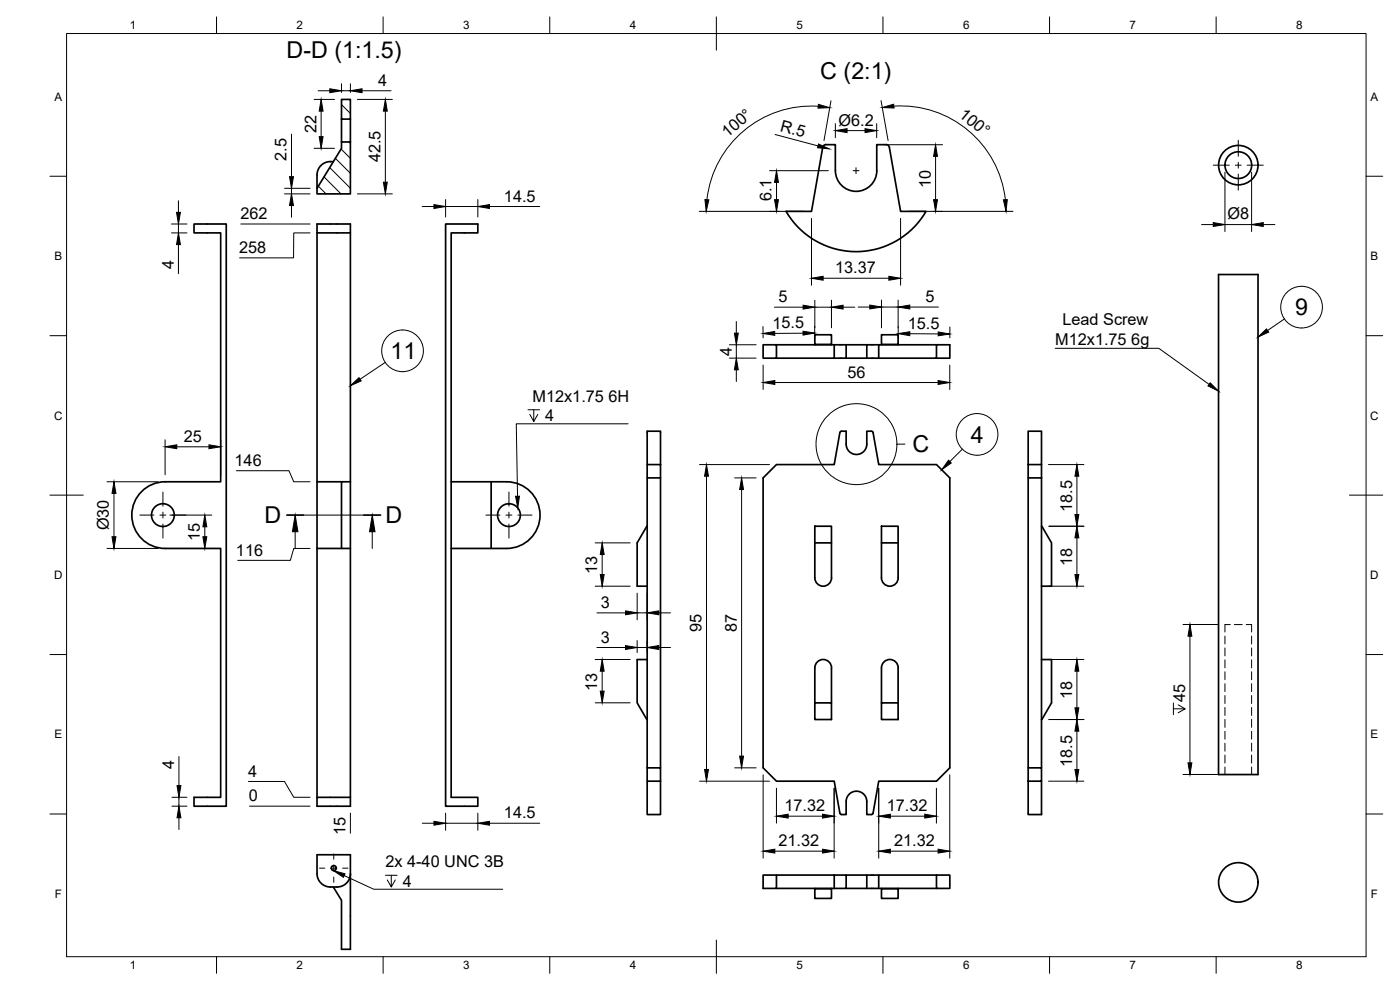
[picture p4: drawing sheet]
<svg xmlns="http://www.w3.org/2000/svg" width="420mm" height="297mm" viewBox="0 0 420 297" stroke-linecap="round" stroke-linejoin="round" font-family="sans-serif">
<!-- layer: Visible -->
<g fill="none" stroke="#000" stroke-width=".51">
<path d="M102.5 29.8h2.7v5.9h-2.7zM102.5 35.7v6.9M105.2 35.7v6.9M99.1 48.5h.9M99.2 48.5a4 4 0 0 0-4.1 4v4M102.5 42.6h2.7v15.6h-10.1v-1.7l7.4-12zM250.7 51.2a6.2 6.2 0 0 0 6.2 6.2 6.2 6.2 0 0 0 6.2-6.2M266.9 44.2l3.4 19.2h7.6a24.3 24.3 0 0 1-42 0h7.6l3.4-19.2a1.03 1.03 0 0 1 1-.8h2.8v7.8M266.9 44.2a1.01 1.01 0 0 0-1-.8h-2.8v7.8M95.1 69.9h10.1M365.7 82.4h11.8v150h-11.8zM229 103.4h4v4.1h-4z"/>
<path d="M233 103.4h17.4M244.5 103.3v.1M249.5 103.3v-2.9h-5v2.9l5 .1M253.9 103.4h-3.5v4.1h-17.4M260.1 103.4h-6.2v4.1h-3.5M263.7 103.4h-3.6v4.1h-6.2M263.7 107.5h17.4v-4.1h4v4.1h-4M264.5 103.3v.1M269.5 103.3v-2.9h-5v2.9l5 .1M281.1 103.4h-17.4v4.1h-3.6M194.2 139.4h4v4h-4zM194.2 139.4v-10h4v10"/>
<path d="M252.1 129.8l-1.7 9.6h-17.4l-4 4v87l4 4h17.4l1.7 9.6M252.1 129.8l.5-.4h1.3v3.9a3.1 3.1 0 0 0 3.1 3.1 3.1 3.1 0 0 0 3.1-3.1v-3.9h1.7l.2 .4 1.7 9.6h17.4l4 4v87l-4 4h-17.4l-1.7 9.6-.2 .3-1.7 .1v-3.9a3.1 3.1 0 0 0-3.1-3.1 3.1 3.1 0 0 0-3.1 3.1v3.9h-1.4l-.4-.4M308.6 129.4h4v10h-4zM308.6 139.4v4h4M312.6 139.4v91M49.6 144.6h16.6v-74.7h-8v-2.7h9.7v174.7h-9.7v-2.7h8v-74.6h-16.6M49.6 144.6a10 10 0 0 0-10 10 10 10 0 0 0 10 10M95.1 144.6v-77.4h10.1v77.4h-2.7v20h2.7M102.5 144.6h-7.4v20h7.4M105.2 144.6v97.3h-10.1v-2.7h10.1M135.4 144.6v-74.7h8v-2.7h-9.7v174.7h9.7v-2.7h-8v-94.6h12M194.2 157.9l-3 5v13h3"/>
<path d="M194.2 143.4v91M198.2 143.4v87M244.5 157.9h5v5h-5zM264.5 157.9h5v5h-5zM308.6 143.4v87M312.6 157.9l3 5v13h-3M95.1 164.6v74.6M135.4 164.6h12a16.3 16.3 0 0 0 9.4-1.2 10 10 0 0 0 5-11.3 10 10 0 0 0-9.7-7.5h-4.7v20M244.5 162.9v10.5a2.51 2.51 0 0 0 2.5 2.5 2.51 2.51 0 0 0 2.6-2.5l-.1-10.5M264.5 162.9v10.5a2.51 2.51 0 0 0 2.5 2.5 2.51 2.51 0 0 0 2.6-2.5M269.5 162.9v10.5M194.2 197.9h-3v13l3 5"/>
<path d="M312.6 197.9h3v13l-3 5M244.5 210.9h5v5h-5zM244.5 210.9v-10.5a2.51 2.51 0 0 1 2.5-2.5 2.51 2.51 0 0 1 2.6 2.5l-.1 10.5M264.5 210.9h5v5h-5zM269.5 200.4v10.5M269.6 200.4a2.51 2.51 0 0 0-2.6-2.5 2.51 2.51 0 0 0-2.5 2.5v10.5M194.2 234.4h4v10h-4zM194.2 230.4h4v4M308.6 230.4h4v4h-4zM308.6 234.4v10h4v-10M99.2 266.1a4 4 0 0 1-4.1-4v-5.6h10.1v28.3h-2.7v-14.7l-2.5-4M105.2 262.1a4 4 0 0 1-4 4h-2.1"/>
<path d="M233 262.6h-4v4h4v-4h17.4M233 266.6h17.4M244.5 266.6l5 .1v2.9h-5v-2.9M249.5 266.6v.1M250.4 262.6h3.5v4h-3.5zM253.9 262.6h6.2M263.7 262.6h-3.6v4h-6.2M263.7 266.6h17.4M264.5 266.6l5 .1v2.9h-5v-2.9M269.5 266.6v.1M281.1 262.6h4v4h-4zM281.1 262.6h-17.4v4h-3.6"/>
<circle cx="371.6" cy="49.5" r="5.9"/>
<circle cx="371.6" cy="49.5" r="4"/>
<circle cx="48.9" cy="154.6" r="3.4"/>
<circle cx="152.7" cy="154.6" r="3.4"/>
<circle cx="100.2" cy="260.5" r=".75"/>
<circle cx="371.6" cy="264.7" r="5.9"/>
</g>
<!-- layer: Hidden -->
<g fill="none" stroke="#000" stroke-width=".3">
<path d="M367.6 190.8v2.4M367.6 194.4v2.4M367.6 198v2.4M369.2 187.4h-1.6v2.2M370.4 187.4h2.4M374 187.4h1.6v2.2M375.6 190.8v2.4M375.6 194.4v2.4M375.6 198v2.4M367.6 201.6v2.3M367.6 205.1v2.4M367.6 208.7v2.4"/>
<path d="M367.6 212.3v2.4M367.6 215.8v2.4M367.6 219.4v2.4M375.6 201.6v2.3M375.6 205.1v2.4M375.6 208.7v2.4M375.6 212.3v2.4M375.6 215.8v2.4M375.6 219.4v2.4M367.6 223v2.4M367.6 226.6v2.3M367.6 230.1v2.3"/>
<path d="M375.6 223v2.4M375.6 226.6v2.3M375.6 230.1v2.3"/>
</g>
<!-- layer: BORDER -->
<g fill="none" stroke="#000" stroke-width=".3">
<path d="M20 10.1h390v276.9h-390zM65 5.1v5M115 5.1v5M165 5.1v5M215 5.1v10M265 5.1v5M315 5.1v5M365 5.1v5M15 52.9h5M410 52.9h5M15 100.7h5M410 100.7h5"/>
<path d="M15 148.6h10M405 148.6h10M15 196.4h5M410 196.4h5M15 244.2h5M410 244.2h5M65 287v5M115 287v5M165 287v5M215 282.1v9.9M265 287v5M315 287v5"/>
<path d="M365 287v5"/>
</g>
<!-- layer: Detail Boundary -->
<g fill="none" stroke="#000" stroke-width=".3">
<path d="M271.6 133.3h-2.4"/>
<circle cx="257" cy="133.3" r="12.1"/>
</g>
<!-- layer: FD_Dimensions -->
<g fill="none" stroke="#000" stroke-width=".3">
<path d="M94.3 29.8h6.1M95.5 27.2h3.5M96.4 33.3v7.7M102.5 25.1v2.6M102.5 27.2h2.7M105.2 25.1v2.6M107.3 29.8h10.5M108.6 27.2h8.8M115.7 33.3v21.4M245.6 31.9a31.6 31.6 0 0 0-33.4 28M249.4 30.2l-2.1 12M250.7 37.1v4.2"/>
<path d="M254.2 39.2h5.4M263.1 37.1v4.2M264.4 30.2l2.1 12M268.3 31.8a31.6 31.6 0 0 1 33.4 28.1M85.4 58.2h7.6M85.4 56.5h7.6M87.5 40.2v12.8M87.5 56.5v1.7M94.3 44.5h6.1M107.3 58.2h10.5M133.7 59.9v5.2M143.4 59.9v5.2"/>
<path d="M230.9 51.2h17.7M232.6 40.4l12.9 3.4M233 54.7v5.2M265.2 43.4h17.7M280.8 46.9v13M367.6 51.7v17.8M375.6 51.7v17.8M51.5 67.2h4.6M51.5 69.9h4.6M53.6 60.2v3.5M53.6 67.2v2.7M53.6 73.4v8.7"/>
<path d="M72.3 67.2h20.7M87.5 61.7v3.5M93 69.9h-4.8l-.1 7.5h-16.2M126.7 62h3.5M133.7 62h9.7M146.9 62h15.1M209.8 63.4h31.6M243.5 65.5v20.1M270.3 65.5v20.1M272.4 63.4h31.6M360.6 67.4h3.5M367.6 67.4h8"/>
<path d="M379.1 67.4h3.5M221 96.5v3.5M229 98v3.4M232.4 92.2h8.6M241 100h-8.5M244.5 97.8v3.4M244.5 90.1v8.2M244.5 92.2h5M247 83.5h19.8M249.5 90.1v8.2M253 92.2h3.5M257.5 92.1h3.5"/>
<path d="M264.5 92.1h5M264.5 90v8.3M269.5 90v8.3M269.6 98l-.1 3.2M273 92.1h8.6M285.1 98.1v3.3M218.9 103.4h8M218.9 107.4h8M221 103.4v4M221 111v3.5M229 109.5v7.4M232.5 114.8h49"/>
<path d="M273 100.1l8.6 .1M285 109.5v7.4M49.6 132v10.5M53.1 134.1h9.6M66.2 132v10.5M209.9 139.4h21M314.7 139.4h10.6M32.1 144.6h15.4M34.2 148v13M51 154.5h12.6M61.5 158.1v2.9M70.9 141.2h15.8l1.5 3.4h4.8"/>
<path d="M212 142.9v88M220.5 143.4h6.4M222.6 146.9v80M314.8 157.9h10.5M323.2 142.9v11.5M32.1 164.6h15.4M93 164.6h-4.8l-1.1 3.5h-15.7M178.6 162.9h10.5M178.6 175.9h10.5M180.7 166.4v6M191.2 178v8M194.2 178v8"/>
<path d="M314.7 175.9h10.6M323.2 161.4v11M178.6 197.9h10.5M179.1 183.9h8.6M179.1 194.3h8.6M191.2 192.2v3.6M191.2 183.9h3M191.2 194.3h3M194.2 192.2v3.6M197.7 183.9h3.5M197.7 194.3h3.5M314.7 197.9h10.6"/>
<path d="M355 187.4h10.5M357.1 190.9v38M178.6 210.9h10.5M180.7 201.4v6M314.8 215.9h10.5M323.2 201.4v11M323.2 219.4v11.5M352.1 212.7h3.6l-2.1 1.2M352.1 210.9v3.5M353.6 211.5l2.1 1.2M51.6 239.2h4.5M53.7 227v8.7"/>
<path d="M53.7 239.2v2.7M74.5 234.5h10.9l2.8 4.7h4.8M209.9 234.4h21M220.5 230.4h6.4M229 232.5v25M233 236.5v10.5M250.3 236.5v21M263.7 236.5v21M281 236.5v10.5M285 232.5v25M314.7 234.4h10.6M355 232.4h10.5"/>
<path d="M51.6 241.9h4.5M53.7 245.4v3.5M74.9 241.9h18.1M105.2 244v6M126.7 247h3.5M133.7 244v5.1M133.7 247h9.7M143.4 244v5.1M146.9 247h15.1M232.5 255.4h14.3M236.5 244.9h10.3M267.2 255.4h14.3"/>
<path d="M267.2 244.9h10.3"/>
</g>
<g fill="#000" stroke="#000" stroke-width=".3">
<path d="M96.4 29.8l.6 3.5h-1.2zM99 26.6l3.5 .6-3.5 .6zM105.2 27.2l3.4-.6v1.2zM115.7 29.8l.5 3.5h-1.1zM245.6 31.3l3.4 1-3.5 .2zM250.7 39.2l3.5-.6v1.2zM259.6 38.6l3.5 .6-3.5 .6zM264.8 32.3l3.4-1 .1 1.1zM86.9 53h1.2l-.6 3.5zM95.8 41h1.2l-.6 3.5zM115.1 54.7h1.1l-.5 3.5zM211.6 59.9l1.1 .1-.8 3.4z"/>
<path d="M233 51.2l.6 3.5h-1.1zM232.5 59.9h1.1l-.6 3.5zM245.6 43.2l3.3 1.5-3.6-.4zM280.8 43.4l.5 3.5h-1.1zM280.2 59.9h1.1l-.5 3.5zM301.1 60l1.2-.1-.4 3.5zM53 63.7h1.1l-.5 3.5zM53.6 69.9l.5 3.5h-1.1zM87.5 58.2l.6 3.5h-1.2zM130.2 61.4l3.5 .6-3.5 .6zM143.4 62l3.5-.6v1.2zM364.1 66.8l3.5 .6-3.5 .6z"/>
<path d="M375.6 67.4l3.5-.6v1.2zM220.4 100h1.2l-.6 3.4zM229 100.1l3.5-.7v1.2zM241 99.4l3.5 .5-3.5 .6zM241 91.6l3.5 .6-3.5 .5zM243.5 83.5l3.5-.6v1.2zM249.5 92.2l3.5-.6v1.1zM261 91.5l3.5 .6-3.5 .6zM266.8 82.9l3.5 .6-3.5 .6zM269.5 92.1l3.5-.6v1.2zM269.6 100.1l3.4-.6v1.2zM281.6 99.6l3.5 .6-3.5 .6z"/>
<path d="M221 107.4l.6 3.6h-1.2zM229 114.8l3.5-.6v1.1zM281.5 114.2l3.5 .6-3.5 .5zM49.6 134.1l3.5-.6v1.1zM62.7 133.5l3.5 .6-3.5 .5zM34.2 144.6l.6 3.4h-1.2zM61.5 154.5l.6 3.6h-1.2zM212 139.4l.6 3.5h-1.1zM222.6 143.4l.5 3.5h-1.1zM322.6 154.4h1.2l-.6 3.5zM323.2 139.4l.6 3.5h-1.2zM33.6 161h1.2l-.6 3.6z"/>
<path d="M60.9 161h1.2l-.6 3.6zM180.7 162.9l.6 3.5h-1.2zM180.1 172.4h1.2l-.6 3.5zM323.2 157.9l.6 3.5h-1.2zM322.6 172.4h1.2l-.6 3.5zM187.7 183.3l3.5 .6-3.5 .6zM187.7 193.7l3.5 .6-3.5 .6zM194.2 183.9l3.5-.6v1.2zM194.2 194.3l3.5-.6v1.2zM357.1 187.4l.6 3.5h-1.2zM180.7 197.9l.6 3.5h-1.2zM180.1 207.4h1.2l-.6 3.5z"/>
<path d="M323.2 197.9l.6 3.5h-1.2zM322.6 212.4h1.2l-.6 3.5zM323.2 215.9l.6 3.5h-1.2zM53.1 235.7h1.2l-.6 3.5zM211.5 230.9h1.1l-.6 3.5zM222 226.9h1.1l-.5 3.5zM322.6 230.9h1.2l-.6 3.5zM356.5 228.9h1.2l-.6 3.5zM53.7 241.9l.6 3.5h-1.2zM130.2 246.4l3.5 .6-3.5 .6zM143.4 247l3.5-.6v1.2zM229 255.4l3.5-.6v1.2z"/>
<path d="M233 244.9l3.5-.6v1.2zM246.8 254.8l3.5 .6-3.5 .6zM246.8 244.3l3.5 .6-3.5 .6zM263.7 244.9l3.5-.6v1.2zM263.7 255.4l3.5-.6v1.2zM277.5 244.3l3.5 .6-3.5 .6zM281.5 254.8l3.5 .6-3.5 .6z"/>
</g>
<!-- layer: Hole Notes -->
<path d="M363.2 114.9l2.5 2.5-3.2-1.6zM154.7 148.9h1.2l-.5 3.5zM100.1 261.2l3.4 1-.4 1z" fill="#000" stroke="#000" stroke-width=".3"/>
<path d="M316.7 104.5h31.1l15.1 10.8M158.5 122.9h3.4M160.2 122.9v3.6l-1.2-2.2M161.4 124.3l-1.2 2.2M188.5 127.2h-33.6l.4 21.7M103.3 262.7l8.9 4.1h38.7M115.7 262.6h3.5M117.4 262.6v3.5l-1.2-2.1M118.6 264l-1.2 2.1" fill="none" stroke="#000" stroke-width=".3"/>
<!-- layer: Hatching -->
<path d="M102.5 31.4l2.7 2.6M95.5 55.9l2.4 2.3M97.2 53.1l5.1 5.1M99 50.3l6.2 6.2M100.6 47.5l4.6 4.5M102.4 44.7l2.8 2.8M104.7 42.6l.5 .4" fill="none" stroke="#000" stroke-width=".3"/>
<!-- layer: Section Lines -->
<path d="M86.1 154.5h5M109.2 154.5h5" fill="none" stroke="#000" stroke-width=".51"/>
<path d="M88.6 159.5v5.1M91.1 154.5h18.1M111.7 159.5v5.1" fill="none" stroke="#000" stroke-width=".3"/>
<path d="M88.6 154.5l.8 5h-1.6zM111.7 154.5l.8 5h-1.6z" fill="#000" stroke="#000" stroke-width=".3"/>
<!-- layer: Balloons -->
<g fill="none" stroke="#000" stroke-width=".3">
<circle cx="390.6" cy="92.2" r="6.3"/>
<circle cx="120.8" cy="105.3" r="6.3"/>
<circle cx="293.2" cy="130.3" r="6.3"/>
</g>
<!-- layer: 0 -->
<path d="M377.5 101.1l2.6-2.4 .6 .9zM105.2 115.7l2.5-2.4 .7 1zM284.7 138.1l.8 .8-2.9 2.1z" fill="#000" stroke="#000" stroke-width=".3"/>
<path d="M385.5 95.7l-5.1 3.5M115.6 108.7l-7.5 5.1M288.8 134.8l-3.7 3.7" fill="none" stroke="#000" stroke-width=".3"/>
<!-- layer: Smart Centers -->
<g fill="none" stroke="#000" stroke-width=".3">
<path d="M256 51.2h1.8M256.9 50.3v1.8M364.1 49.6h4.8M370.7 49.6h1.8M371.6 42.1v4.8M371.6 48.7v1.7M371.6 52.2v4.9M374.3 49.6h4.8M42 154.5h4.2M48 154.5h1.8M48.9 147.6v4.3M48.9 153.7v1.7"/>
<path d="M48.9 157.2v4.3M51.6 154.5h4.2M145.8 154.5h4.3M151.8 154.5h1.8M152.7 147.6v4.3M152.7 153.7v1.7M152.7 157.2v4.3M155.4 154.5h4.3M100.2 256.2v1.6M100.2 259.6v1.8M95.9 260.5h1.6M99.3 260.5h1.7"/>
<path d="M100.2 263.2v1.5M102.8 260.5h1.6"/>
</g>
<g font-size="7">
<text x="86" y="17.4">D-D (1:1.5)</text>
<text x="246.2" y="23.7">C (2:1)</text>
<text x="388.7" y="94.6">9</text>
<text x="117.2" y="107.8">11</text>
<text x="273.8" y="135.7">C</text>
<text x="291.4" y="132.8">4</text>
<text x="79.4" y="157">D</text>
<text x="115.7" y="157">D</text>
</g>
<g font-size="4.9">
<text x="113.5" y="25.8">4</text>
<text x="287.6" y="34.7" transform="rotate(40 287.6 34.7)">100°</text>
<text x="95" y="39.8" transform="rotate(-90 95 39.8)">22</text>
<text x="218.3" y="41.4" transform="rotate(-40 218.3 41.4)">100°</text>
<text x="234" y="39.2" transform="rotate(15 234 39.2)">R.5</text>
<text x="251.6" y="37.7">Ø6.2</text>
<text x="86" y="48.2" transform="rotate(-90 86 48.2)">2.5</text>
<text x="114.2" y="48.7" transform="rotate(-90 114.2 48.7)">42.5</text>
<text x="279.3" y="56.3" transform="rotate(-90 279.3 56.3)">10</text>
<text x="72.1" y="65.8">262</text>
<text x="151.3" y="60.5">14.5</text>
<text x="231.6" y="60.4" transform="rotate(-90 231.6 60.4)">6.1</text>
<text x="368.4" y="65.8">Ø8</text>
<text x="71.8" y="75.9">258</text>
<text x="52.2" y="80.8" transform="rotate(-90 52.2 80.8)">4</text>
<text x="250.6" y="82">13.37</text>
<text x="233.6" y="90.7">5</text>
<text x="277.7" y="90.7">5</text>
<text x="231.8" y="98.6">15.5</text>
<text x="272.4" y="98.7" transform="rotate(1 272.4 98.7)">15.5</text>
<text x="318.8" y="97.6">Lead Screw</text>
<text x="219.6" y="106.7" transform="rotate(-90 219.6 106.7)">4</text>
<text x="316.7" y="103.5">M12x1.75</text>
<text x="339.5" y="103.5">6g</text>
<text x="254.3" y="113.3">56</text>
<text x="159.8" y="120.6">M12x1.75</text>
<text x="182.6" y="120.6">6H</text>
<text x="163.6" y="126.5">4</text>
<text x="55.2" y="132.6">25</text>
<text x="70.4" y="139.8">146</text>
<text x="321.7" y="153.6" transform="rotate(-90 321.7 153.6)">18.5</text>
<text x="32.7" y="159.2" transform="rotate(-90 32.7 159.2)">Ø30</text>
<text x="60" y="162.4" transform="rotate(-90 60 162.4)">15</text>
<text x="70.8" y="166.7">116</text>
<text x="179.3" y="172.3" transform="rotate(-90 179.3 172.3)">13</text>
<text x="321.7" y="169.8" transform="rotate(-90 321.7 169.8)">18</text>
<text x="180.3" y="182.4">3</text>
<text x="210.6" y="189.6" transform="rotate(-90 210.6 189.6)">95</text>
<text x="221.1" y="189.6" transform="rotate(-90 221.1 189.6)">87</text>
<text x="180.3" y="192.8">3</text>
<text x="179.3" y="207.2" transform="rotate(-90 179.3 207.2)">13</text>
<text x="321.7" y="209.7" transform="rotate(-90 321.7 209.7)">18</text>
<text x="355.7" y="210.6" transform="rotate(-90 355.7 210.6)">45</text>
<text x="52.3" y="230.9" transform="rotate(-90 52.3 230.9)">4</text>
<text x="74.5" y="233.1">4</text>
<text x="321.7" y="230" transform="rotate(-90 321.7 230)">18.5</text>
<text x="74.7" y="240.4">0</text>
<text x="151.3" y="245.5">14.5</text>
<text x="235.4" y="243.4">17.32</text>
<text x="266.1" y="243.4">17.32</text>
<text x="103.7" y="250.5" transform="rotate(-90 103.7 250.5)">15</text>
<text x="233.6" y="253.9">21.32</text>
<text x="268.3" y="253.9">21.32</text>
<text x="115.7" y="260.3">2x 4-40 UNC 3B</text>
<text x="120.9" y="266.1">4</text>
</g>
<g font-size="3.5">
<text x="39" y="8.8">1</text>
<text x="89" y="8.8">2</text>
<text x="139" y="8.8">3</text>
<text x="189" y="8.8">4</text>
<text x="239" y="8.8">5</text>
<text x="289" y="8.8">6</text>
<text x="339" y="8.8">7</text>
<text x="389" y="8.8">8</text>
<text x="16.3" y="30.2">A</text>
<text x="411.3" y="30.2">A</text>
<text x="16.3" y="78">B</text>
<text x="411.3" y="78">B</text>
<text x="16.2" y="125.9">C</text>
<text x="411.2" y="125.9">C</text>
<text x="16.2" y="173.7">D</text>
<text x="411.2" y="173.7">D</text>
<text x="16.3" y="221.6">E</text>
<text x="411.3" y="221.6">E</text>
<text x="16.4" y="269.4">F</text>
<text x="411.4" y="269.4">F</text>
<text x="39" y="290.8">1</text>
<text x="89" y="290.8">2</text>
<text x="139" y="290.8">3</text>
<text x="189" y="290.8">4</text>
<text x="239" y="290.8">5</text>
<text x="289" y="290.8">6</text>
<text x="339" y="290.8">7</text>
<text x="389" y="290.8">8</text>
</g>
</svg>
